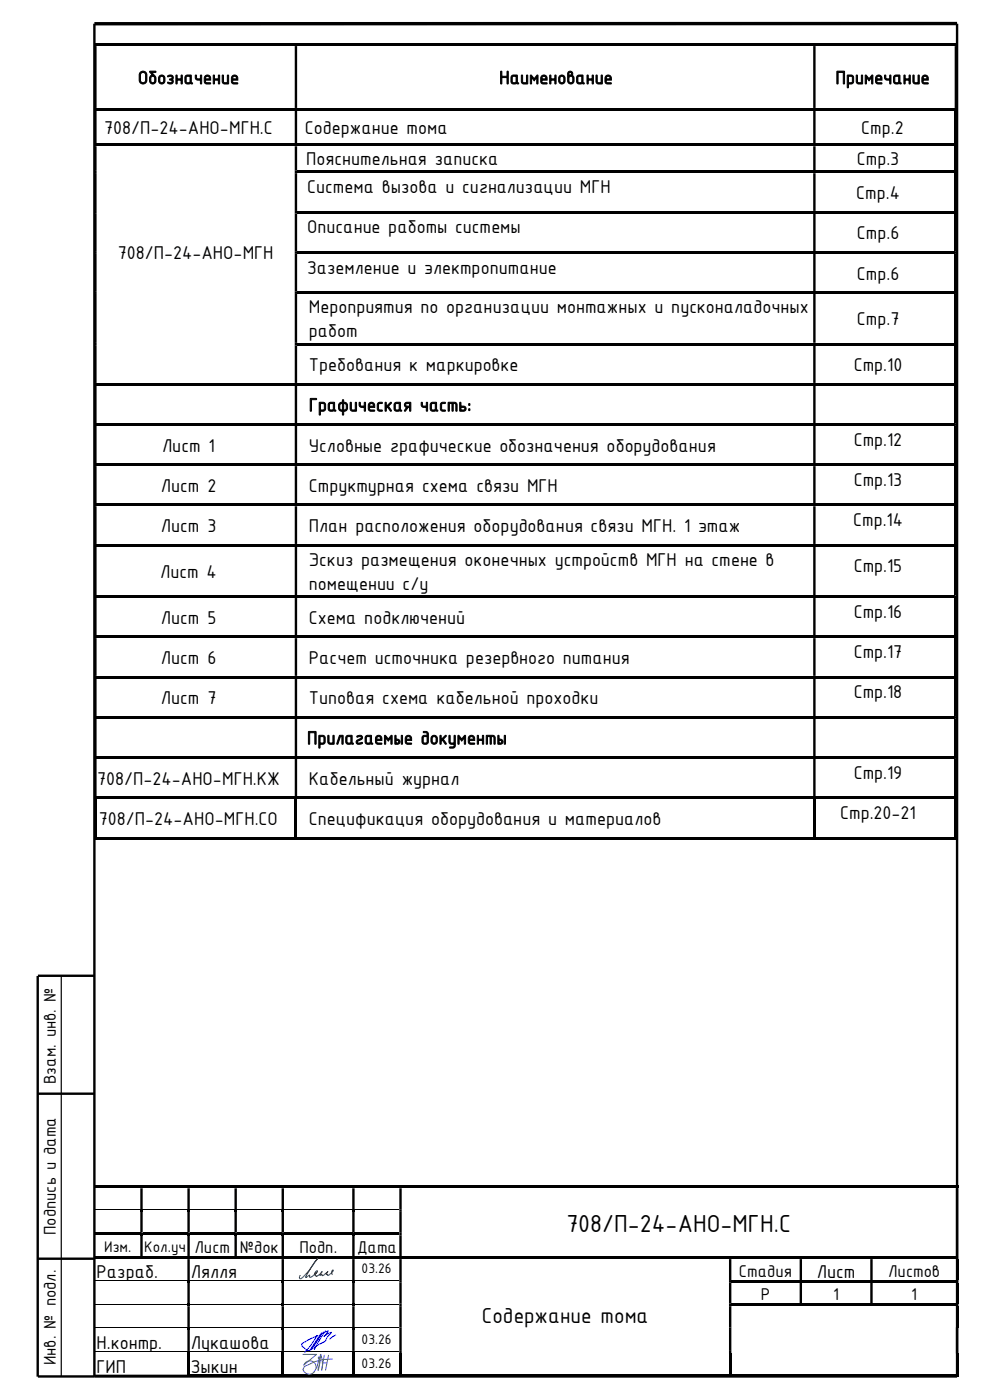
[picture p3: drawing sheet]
<svg xmlns="http://www.w3.org/2000/svg" width="210mm" height="297mm" viewBox="0 0 210 297" stroke-linecap="round" stroke-linejoin="round" font-family="sans-serif">
<path d="M203 5h-183" fill="none" stroke="#000" stroke-width=".72" stroke-linecap="butt"/>
<g fill="#000">
<path d="M20 251.5h9.8v.6h-9.8zM29.8 256.5h.5v.6h-.5zM30.3 251.5h9.5v.6h-9.5zM39.8 256.5h.5v.6h-.5zM40.3 251.5h9.4v.6h-9.4zM49.7 256.5h.5v.6h-.5zM50.2 251.5h9.5v.6h-9.5zM59.7 256.5h.5v.6h-.5zM60.2 251.5h14.5v.6h-14.5zM74.7 256.5h.5v.6h-.5zM75.2 251.5h9.5v.6h-9.5zM85.2 251.5h117.6v.6h-117.6z"/>
<path d="M20 261.5h9.8v.5h-9.8zM29.8 261.5h.5v.6h-.5zM30.3 261.5h9.5v.5h-9.5zM30.3 266.6h9.5v.5h-9.5zM39.8 261.5h.5v.6h-.5zM39.8 266.6h.5v.5h-.5zM39.8 271.6h.5v.5h-.5zM39.8 276.6h.5v.5h-.5zM40.3 261.5h9.4v.5h-9.4zM49.7 261.5h.5v.6h-.5zM50.2 261.5h9.5v.5h-9.5zM50.2 266.6h9.5v.5h-9.5z"/>
<path d="M59.7 261.5h.5v.6h-.5zM59.7 266.6h.5v.5h-.5zM59.7 271.6h.5v.5h-.5zM59.7 276.6h.5v.5h-.5zM60.2 261.5h14.5v.5h-14.5zM60.2 266.6h14.5v.5h-14.5zM74.7 261.5h.5v.6h-.5zM74.7 266.6h.5v.5h-.5zM74.7 271.6h.5v.5h-.5zM74.7 276.6h.5v.5h-.5zM75.2 261.5h9.5v.5h-9.5zM75.2 266.6h9.5v.5h-9.5z"/>
<path d="M84.7 266.6h.5v.5h-.5zM85.2 266.6h69.4v.5h-69.4zM155.2 266.6h14.4v.5h-14.4zM155.2 271.6h14.4v.5h-14.4zM169.6 271.6h.5v.5h-.5zM170.1 266.6h14.5v.5h-14.5zM170.1 271.6h14.5v.5h-14.5zM184.6 271.6h.5v.5h-.5zM185.1 266.6h17.7v.5h-17.7zM185.1 271.6h17.7v.5h-17.7zM185.1 276.6h17.7v.5h-17.7zM202.8 267.1h.5v4.5h-.5z"/>
<path d="M202.8 272.1h.5v4.5h-.5zM202.8 277.1h.5v4.5h-.5zM39.8 281.6h.5v.6h-.5zM39.8 286.6h.5v.5h-.5zM40.3 291.6h19.4v.5h-19.4zM59.7 281.6h.5v.6h-.5zM59.7 286.6h.5v.5h-.5zM60.2 291.6h14.5v.5h-14.5zM74.7 281.6h.5v.6h-.5zM74.7 286.6h.5v.5h-.5zM75.2 291.6h9.5v.5h-9.5zM85.2 291.6h69.4v.5h-69.4z"/>
<path d="M155.2 291.6h47.6v.5h-47.6zM202.8 291.6h.5v.5h-.5z"/>
</g>
<g fill="#000">
<path d="M29.8 251.5h.5v.6h-.5z" fill-rule="evenodd"/>
<path d="M29.8 252.1h.5v4.4h-.5zM39.8 252.1h.5v4.4h-.5zM49.7 252.1h.5v4.4h-.5zM59.7 252.1h.5v4.4h-.5zM74.7 252.1h.5v4.4h-.5zM84.7 252.1h.5v4.4h-.5zM202.8 252.1h.5v4.4h-.5z" fill-rule="evenodd"/>
<path d="M39.8 251.5h.5v.6h-.5z" fill-rule="evenodd"/>
<path d="M49.7 251.5h.5v.6h-.5z" fill-rule="evenodd"/>
<path d="M59.7 251.5h.5v.6h-.5z" fill-rule="evenodd"/>
<path d="M74.7 251.5h.5v.6h-.5z" fill-rule="evenodd"/>
<path d="M84.7 251.5h.5v.6h-.5z" fill-rule="evenodd"/>
<path d="M84.7 256.5h.5v.6h-.5zM202.8 256.5h.5v.6h-.5zM29.8 257.1h.5v4.4h-.5zM39.8 257.1h.5v4.4h-.5zM49.7 257.1h.5v4.4h-.5zM59.7 257.1h.5v4.4h-.5zM74.7 257.1h.5v4.4h-.5z" fill-rule="evenodd"/>
<path d="M84.7 257.1h.5v4.4h-.5zM202.8 257.1h.5v4.4h-.5z" fill-rule="evenodd"/>
<path d="M202.8 251.5h.5v.6h-.5z" fill-rule="evenodd"/>
<path d="M20 266.6h10.3v.5h-10.3z" fill-rule="evenodd"/>
<path d="M40.3 266.6h9.9v.5h-9.9z" fill-rule="evenodd"/>
<path d="M84.7 261.5h.5v.6h-.5zM202.8 261.5h.5v.6h-.5zM29.8 262.1h.5v4.5h-.5zM39.8 262.1h.5v4.5h-.5zM49.7 262.1h.5v4.5h-.5zM59.7 262.1h.5v4.5h-.5zM74.7 262.1h.5v4.5h-.5z" fill-rule="evenodd"/>
<path d="M84.7 262.1h.5v4.5h-.5zM202.8 262.1h.5v4.5h-.5z" fill-rule="evenodd"/>
<path d="M84.7 271.6h.5v.5h-.5zM154.6 271.6h.6v.5h-.6z" fill-rule="evenodd"/>
<path d="M84.7 276.6h.5v.5h-.5zM154.6 276.6h.6v.5h-.6z" fill-rule="evenodd"/>
<path d="M154.6 266.6h.6v.5h-.6z" fill-rule="evenodd"/>
<path d="M155.2 276.6h29.9v.5h-29.9z" fill-rule="evenodd"/>
<path d="M169.6 266.6h.5v.5h-.5z" fill-rule="evenodd"/>
<path d="M184.6 266.6h.5v.5h-.5z" fill-rule="evenodd"/>
<path d="M202.8 266.6h.5v.5h-.5zM39.8 267.1h.5v4.5h-.5zM59.7 267.1h.5v4.5h-.5zM74.7 267.1h.5v4.5h-.5zM84.7 267.1h.5v4.5h-.5zM154.6 267.1h.6v4.5h-.6zM169.6 267.1h.5v4.5h-.5zM184.6 267.1h.5v4.5h-.5z" fill-rule="evenodd"/>
<path d="M202.8 271.6h.5v.5h-.5zM39.8 272.1h.5v4.5h-.5zM59.7 272.1h.5v4.5h-.5zM74.7 272.1h.5v4.5h-.5zM84.7 272.1h.5v4.5h-.5zM154.6 272.1h.6v4.5h-.6zM169.6 272.1h.5v4.5h-.5zM184.6 272.1h.5v4.5h-.5z" fill-rule="evenodd"/>
<path d="M202.8 276.6h.5v.5h-.5zM39.8 277.1h.5v4.5h-.5zM59.7 277.1h.5v4.5h-.5zM74.7 277.1h.5v4.5h-.5zM84.7 277.1h.5v4.5h-.5zM154.6 277.1h.6v4.5h-.6z" fill-rule="evenodd"/>
<path d="M39.8 287.1h.5v5h-.5z" fill-rule="evenodd"/>
<path d="M59.7 287.1h.5v5h-.5z" fill-rule="evenodd"/>
<path d="M74.7 287.1h.5v5h-.5z" fill-rule="evenodd"/>
<path d="M84.7 281.6h.5v.6h-.5zM154.6 281.6h.6v.6h-.6zM202.8 281.6h.5v.6h-.5zM39.8 282.2h.5v4.4h-.5zM59.7 282.2h.5v4.4h-.5zM74.7 282.2h.5v4.4h-.5z" fill-rule="evenodd"/>
<path d="M84.7 282.2h.5v4.4h-.5zM154.6 282.2h.6v4.4h-.6zM202.8 282.2h.5v4.4h-.5z" fill-rule="evenodd"/>
<path d="M84.7 286.6h.5v.5h-.5zM154.6 286.6h.6v.5h-.6zM202.8 286.6h.5v.5h-.5zM20 291.6h19.8v.5h-19.8z" fill-rule="evenodd"/>
<path d="M84.7 287.1h.5v5h-.5z" fill-rule="evenodd"/>
<path d="M154.6 287.1h.6v5h-.6z" fill-rule="evenodd"/>
<path d="M202.8 287.1h.5v5h-.5z" fill-rule="evenodd"/>
</g>
<g fill="none" stroke="#000" stroke-width=".21">
<path d="M20 256.6h9.8M30.3 256.6h9.5M40.3 256.6h9.4M50.2 256.6h9.5M60.2 256.6h14.5M75.2 256.6h9.5M20 271.7h19.8M20 276.6h19.8M40.3 271.7h19.4M40.3 276.6h19.4M60.2 271.7h14.5M60.2 276.6h14.5"/>
<path d="M75.2 271.7h9.5M75.2 276.6h9.5M20 281.7h19.8M20 286.7h19.8M40.3 281.7h19.4M40.3 286.7h19.4M60.2 281.7h14.5M60.2 286.7h14.5M75.2 281.7h9.5M75.2 286.7h9.5"/>
</g>
<path d="M8 207.1v85M8 232h12M8 267h12M20 292h183" fill="none" stroke="#000" stroke-width=".51"/>
<path d="M13 207.1v85" fill="none" stroke="#000" stroke-width=".25"/>
<path d="M64.3 290.5a1.4 1.4 0 0 0 1 1 1.4 1.4 0 0 0 1.4-.5M64.4 289.6a1.35 1.35 0 0 1 2.1-.7 1.35 1.35 0 0 1 .1 2.1M68 287.3l-.1 1.8-.5 1.6M68.1 287.3l.3 2.3-.2 1.1M68.5 289.1h.8" fill="none" stroke="#2776bb" stroke-width=".21"/>
<path d="M67.7 288h.2v.1h-.2z" fill-rule="evenodd" fill="#2776bb"/>
<path d="M67.7 288h.2v.1h-.2z" fill="none" stroke="#2776bb" stroke-width=".21"/>
<path d="M67.6 287.9h.2v.2h-.2z" fill-rule="evenodd" fill="#2776bb"/>
<path d="M67.6 287.9h.2v.2h-.2z" fill="none" stroke="#2776bb" stroke-width=".21"/>
<path d="M67.5 288h.2v.1h-.2z" fill-rule="evenodd" fill="#2776bb"/>
<path d="M67.5 288h.2v.1h-.2z" fill="none" stroke="#2776bb" stroke-width=".21"/>
<path d="M67.6 288.1h.2v.1h-.2z" fill-rule="evenodd" fill="#2776bb"/>
<path d="M64.3 287.3h2.9l-2.8 2.3M65 289.7l-.5 .3-.2 .6M67.6 288.1h.2v.1h-.2zM67.7 288.1l.1 1.3-.3 1.4M67.8 288l-.6 2.3M68.8 287.5l-.6 3.2M69.7 287.5l-.6 3.2M70.5 288.3l-1.9 .1-1.8 .5-1.7 .8" fill="none" stroke="#2776bb" stroke-width=".21"/>
<path d="M20 5v287h-12M203 5v287M8 207h12" fill="none" stroke="#000" stroke-width=".51"/>
<path d="M68.2 282.8l-2.5 3.7h-.5l-1-.8-.2-.3 .1-.3 1.5-.9 1.9-.9-.4 .2-1.3 2-1.2 1.4M68.2 283l1.5-.7-1 1.2 1.6-.8-1 1.2a2.74 2.74 0 0 1-1.9 1.5l-.9 .6M68.6 282.6l-2.5 3.7M69 282.3l-2.3 4M71.2 283.2l-1.2 .9" fill="none" stroke="#00f" stroke-width=".21"/>
<path d="M70.5 270.4l-.1-.2a.41 .41 0 0 1-.1-.5 .41 .41 0 0 1 .4-.2l-1 1a.17 .17 0 0 1-.2 .1 .17 .17 0 0 1-.1-.2h-.2v-.2l.4-.4-1.1 .8-.2-.2-.4 .2 .4-.8-.5 .6-.7 .4-.1-.3-.2 .1 .3-.5-.3 .1v-.1l.4-.5h.2l-.1 .3-.5 .4a1.22 1.22 0 0 1-1.1 .6v-.4l-.8 .5v-.2l1.8-2.9 .7-.9-.3 .3a13.3 13.3 0 0 1-3.3 4l-.3-.2 .2-.5" fill="none" stroke="#003f7f" stroke-width=".21"/>
<g fill="#000">
<path d="M20 9.2h.5v.6h-.5z" fill-rule="evenodd"/>
<path d="M20 9.8h.5v13.1h-.5zM62.5 9.8h.5v13.1h-.5zM172.5 9.8h.5v13.1h-.5zM202.5 9.8h.5v13.1h-.5z" fill-rule="evenodd"/>
<path d="M62.5 9.2h.5v.6h-.5z" fill-rule="evenodd"/>
<path d="M172.5 9.2h.5v.6h-.5z" fill-rule="evenodd"/>
<path d="M202.5 9.2h.5v.6h-.5z" fill-rule="evenodd"/>
<path d="M20 36.2h.5v.5h-.5zM62.5 36.2h.5v.5h-.5z" fill-rule="evenodd"/>
<path d="M202.5 22.9h.5v.6h-.5zM20 23.5h.5v7h-.5zM62.5 23.5h.5v7h-.5zM172.5 23.5h.5v7h-.5z" fill-rule="evenodd"/>
<path d="M202.5 30.5h.5v.5h-.5zM20 31h.5v5.2h-.5zM62.5 31h.5v5.2h-.5zM172.5 31h.5v5.2h-.5z" fill-rule="evenodd"/>
<path d="M202.5 36.2h.5v.5h-.5zM20 36.7h.5v8h-.5zM62.5 36.7h.5v8h-.5zM172.5 36.7h.5v8h-.5z" fill-rule="evenodd"/>
<path d="M20 44.7h.5v.6h-.5zM62.5 44.7h.5v.6h-.5z" fill-rule="evenodd"/>
<path d="M20 53.3h.5v.5h-.5zM62.5 53.3h.5v.5h-.5z" fill-rule="evenodd"/>
<path d="M202.5 44.7h.5v.6h-.5zM20 45.3h.5v8h-.5zM62.5 45.3h.5v8h-.5zM172.5 45.3h.5v8h-.5z" fill-rule="evenodd"/>
<path d="M202.5 53.3h.5v.5h-.5zM20 53.8h.5v8h-.5zM62.5 53.8h.5v8h-.5zM172.5 53.8h.5v8h-.5z" fill-rule="evenodd"/>
<path d="M20 61.8h.5v.6h-.5zM62.5 61.8h.5v.6h-.5z" fill-rule="evenodd"/>
<path d="M20 72.7h.5v.6h-.5zM62.5 72.7h.5v.6h-.5z" fill-rule="evenodd"/>
<path d="M202.5 61.8h.5v.6h-.5zM20 62.4h.5v10.3h-.5zM62.5 62.4h.5v10.3h-.5zM172.5 62.4h.5v10.3h-.5z" fill-rule="evenodd"/>
<path d="M202.5 72.7h.5v.6h-.5zM20 73.3h.5v7.9h-.5zM62.5 73.3h.5v7.9h-.5zM172.5 73.3h.5v7.9h-.5z" fill-rule="evenodd"/>
<path d="M202.5 81.2h.5v.6h-.5zM20 81.8h.5v8h-.5zM62.5 81.8h.5v8h-.5zM172.5 81.8h.5v8h-.5z" fill-rule="evenodd"/>
<path d="M202.5 89.8h.5v.5h-.5zM20 90.3h.5v8h-.5zM62.5 90.3h.5v8h-.5zM172.5 90.3h.5v8h-.5z" fill-rule="evenodd"/>
<path d="M202.5 98.3h.5v.6h-.5zM20 98.9h.5v7.9h-.5zM62.5 98.9h.5v7.9h-.5zM172.5 98.9h.5v7.9h-.5z" fill-rule="evenodd"/>
<path d="M202.5 106.8h.5v.6h-.5zM20 107.4h.5v8h-.5zM62.5 107.4h.5v8h-.5zM172.5 107.4h.5v8h-.5z" fill-rule="evenodd"/>
<path d="M202.5 115.4h.5v.6h-.5zM20 116h.5v10.3h-.5zM62.5 116h.5v10.3h-.5zM172.5 116h.5v10.3h-.5z" fill-rule="evenodd"/>
<path d="M202.5 126.3h.5v.6h-.5zM20 126.9h.5v7.9h-.5zM62.5 126.9h.5v7.9h-.5zM172.5 126.9h.5v7.9h-.5z" fill-rule="evenodd"/>
<path d="M202.5 134.8h.5v.6h-.5zM20 135.4h.5v8h-.5zM62.5 135.4h.5v8h-.5zM172.5 135.4h.5v8h-.5z" fill-rule="evenodd"/>
<path d="M202.5 143.4h.5v.5h-.5zM20 143.9h.5v8h-.5zM62.5 143.9h.5v8h-.5zM172.5 143.9h.5v8h-.5z" fill-rule="evenodd"/>
<path d="M202.5 151.9h.5v.6h-.5zM20 152.5h.5v7.9h-.5zM62.5 152.5h.5v7.9h-.5zM172.5 152.5h.5v7.9h-.5z" fill-rule="evenodd"/>
<path d="M20 169.5h.5v8.6h-.5z" fill-rule="evenodd"/>
<path d="M20 177.5h42.5v.6h-42.5z" fill-rule="evenodd"/>
<path d="M62.5 169.5h.5v8.6h-.5z" fill-rule="evenodd"/>
<path d="M172.5 169.5h.5v8.6h-.5z" fill-rule="evenodd"/>
<path d="M202.5 160.4h.5v.6h-.5zM20 161h.5v8h-.5zM62.5 161h.5v8h-.5zM172.5 161h.5v8h-.5z" fill-rule="evenodd"/>
<path d="M202.5 169.5h.5v8.6h-.5z" fill-rule="evenodd"/>
</g>
<g fill="#000">
<path d="M20.5 9.2h42v.5h-42zM63 9.2h109.5v.5h-109.5zM173 9.2h29.5v.5h-29.5zM20 22.9h.5v.6h-.5zM20 30.5h.5v.5h-.5zM20.5 22.9h42v.5h-42zM20.5 30.5h42v.5h-42zM62.5 22.9h.5v.6h-.5zM62.5 30.5h.5v.5h-.5zM63 22.9h109.5v.5h-109.5zM63 30.5h109.5v.5h-109.5zM63 36.2h109.5v.5h-109.5z"/>
<path d="M172.5 22.9h.5v.6h-.5zM172.5 30.5h.5v.5h-.5zM172.5 36.2h.5v.5h-.5zM173 22.9h29.5v.5h-29.5zM173 30.5h29.5v.5h-29.5zM173 36.2h29.5v.5h-29.5zM202.5 23.5h.5v7h-.5zM202.5 31h.5v5.2h-.5zM202.5 36.7h.5v8h-.5zM63 44.7h109.5v.6h-109.5zM63 53.3h109.5v.5h-109.5zM172.5 44.7h.5v.6h-.5z"/>
<path d="M172.5 53.3h.5v.5h-.5zM173 44.7h29.5v.6h-29.5zM173 53.3h29.5v.5h-29.5zM202.5 45.3h.5v8h-.5zM202.5 53.8h.5v8h-.5zM63 61.8h109.5v.5h-109.5zM63 72.7h109.5v.5h-109.5zM172.5 61.8h.5v.6h-.5zM172.5 72.7h.5v.6h-.5zM173 61.8h29.5v.5h-29.5zM173 72.7h29.5v.5h-29.5zM202.5 62.4h.5v10.3h-.5z"/>
<path d="M202.5 73.3h.5v7.9h-.5zM20 81.2h.5v.6h-.5zM20 89.8h.5v.5h-.5zM20 98.3h.5v.6h-.5zM20.5 81.2h42v.5h-42zM20.5 89.8h42v.5h-42zM20.5 98.3h42v.5h-42zM62.5 81.2h.5v.6h-.5zM62.5 89.8h.5v.5h-.5zM62.5 98.3h.5v.6h-.5zM63 81.2h109.5v.5h-109.5zM63 89.8h109.5v.5h-109.5z"/>
<path d="M63 98.3h109.5v.5h-109.5zM172.5 81.2h.5v.6h-.5zM172.5 89.8h.5v.5h-.5zM172.5 98.3h.5v.6h-.5zM173 81.2h29.5v.5h-29.5zM173 89.8h29.5v.5h-29.5zM173 98.3h29.5v.5h-29.5zM202.5 81.8h.5v8h-.5zM202.5 90.3h.5v8h-.5zM202.5 98.9h.5v7.9h-.5zM20 106.8h.5v.6h-.5zM20 115.4h.5v.6h-.5z"/>
<path d="M20.5 106.8h42v.6h-42zM20.5 115.4h42v.5h-42zM62.5 106.8h.5v.6h-.5zM62.5 115.4h.5v.6h-.5zM63 106.8h109.5v.6h-109.5zM63 115.4h109.5v.5h-109.5zM172.5 106.8h.5v.6h-.5zM172.5 115.4h.5v.6h-.5zM173 106.8h29.5v.6h-29.5zM173 115.4h29.5v.5h-29.5zM202.5 107.4h.5v8h-.5zM202.5 116h.5v10.3h-.5z"/>
<path d="M20 126.3h.5v.6h-.5zM20 134.8h.5v.6h-.5zM20.5 126.3h42v.5h-42zM20.5 134.8h42v.5h-42zM62.5 126.3h.5v.6h-.5zM62.5 134.8h.5v.6h-.5zM63 126.3h109.5v.5h-109.5zM63 134.8h109.5v.5h-109.5zM172.5 126.3h.5v.6h-.5zM172.5 134.8h.5v.6h-.5zM173 126.3h29.5v.5h-29.5zM173 134.8h29.5v.5h-29.5z"/>
<path d="M202.5 126.9h.5v7.9h-.5zM202.5 135.4h.5v8h-.5zM20 143.4h.5v.5h-.5zM20 151.9h.5v.6h-.5zM20.5 143.4h42v.5h-42zM20.5 151.9h42v.5h-42zM62.5 143.4h.5v.5h-.5zM62.5 151.9h.5v.6h-.5zM63 143.4h109.5v.5h-109.5zM63 151.9h109.5v.5h-109.5zM172.5 143.4h.5v.5h-.5zM172.5 151.9h.5v.6h-.5z"/>
<path d="M173 143.4h29.5v.5h-29.5zM173 151.9h29.5v.5h-29.5zM202.5 143.9h.5v8h-.5zM202.5 152.5h.5v7.9h-.5zM20 160.4h.5v.6h-.5zM20 169h.5v.5h-.5zM20.5 160.4h42v.6h-42zM20.5 169h42v.5h-42zM62.5 160.4h.5v.6h-.5zM62.5 169h.5v.5h-.5zM63 160.4h109.5v.6h-109.5zM63 169h109.5v.5h-109.5z"/>
<path d="M63 177.5h109.5v.6h-109.5zM172.5 160.4h.5v.6h-.5zM172.5 169h.5v.5h-.5zM173 160.4h29.5v.6h-29.5zM173 169h29.5v.5h-29.5zM173 177.5h29.5v.6h-29.5zM202.5 161h.5v8h-.5zM202.5 169h.5v.5h-.5zM202.5 177.5h.5v.6h-.5z"/>
</g>
<text font-size="5.6" x="120.1" y="261.3">708/П-24-АНО-МГН.С</text>
<text font-size="5" x="102.2" y="280.7">Содержание тома</text>
<g font-size="4.2">
<text x="29.3" y="17.8">Обозначение</text>
<text x="105.9" y="17.8">Наименование</text>
<text x="177.3" y="17.8">Примечание</text>
<text x="22.1" y="28.4">708/П-24-АНО-МГН.С</text>
<text x="64.7" y="28.4">Содержание тома</text>
<text x="182.7" y="28.4">Стр.2</text>
<text x="64.9" y="35.1">Пояснительная записка</text>
<text x="181.8" y="35.1">Стр.3</text>
<text x="65.2" y="41">Система вызова и сигнализации МГН</text>
<text x="181.7" y="42.2">Стр.4</text>
<text x="65.2" y="49.5">Описание работы системы</text>
<text x="181.8" y="50.8">Стр.6</text>
<text x="25" y="55">708/П-24-АНО-МГН</text>
<text x="65.2" y="58">Заземление и электропитание</text>
<text x="181.8" y="59.3">Стр.6</text>
<text x="65.5" y="66.4">Мероприятия по организации монтажных и пусконаладочных</text>
<text x="65.5" y="71.6">работ</text>
<text x="181.8" y="69">Стр.7</text>
<text x="65.5" y="78.7">Требования к маркировке</text>
<text x="181.1" y="78.7">Стр.10</text>
<text x="65.5" y="87.2">Графическая часть:</text>
<text x="34.4" y="95.8">Лист 1</text>
<text x="65.5" y="95.8">Условные графические обозначения оборудования</text>
<text x="181.1" y="94.5">Стр.12</text>
<text x="34.1" y="104.4">Лист 2</text>
<text x="65.5" y="104.4">Структурная схема связи МГН</text>
<text x="181.1" y="103.1">Стр.13</text>
<text x="34.1" y="112.9">Лист 3</text>
<text x="65.5" y="112.9">План расположения оборудования связи МГН. 1 этаж</text>
<text x="181" y="111.6">Стр.14</text>
<text x="34" y="122.6">Лист 4</text>
<text x="65.5" y="120">Эскиз размещения оконечных устройств МГН на стене в</text>
<text x="65.5" y="125.2">помещении с/у</text>
<text x="181.1" y="121.3">Стр.15</text>
<text x="181.1" y="131.1">Стр.16</text>
<text x="34.1" y="132.3">Лист 5</text>
<text x="65.5" y="132.3">Схема подключений</text>
<text x="34.1" y="140.8">Лист 6</text>
<text x="65.5" y="140.8">Расчет источника резервного питания</text>
<text x="181.1" y="139.6">Стр.17</text>
<text x="34.1" y="149.4">Лист 7</text>
<text x="65.5" y="149.4">Типовая схема кабельной проходки</text>
<text x="181.1" y="148.1">Стр.18</text>
<text x="65.2" y="157.9">Прилагаемые документы</text>
<text x="20.6" y="166.5">708/П-24-АНО-МГН.КЖ</text>
<text x="65.5" y="166.5">Кабельный журнал</text>
<text x="181.1" y="165.2">Стр.19</text>
<text x="178.2" y="173.7">Стр.20-21</text>
<text x="21" y="175">708/П-24-АНО-МГН.СО</text>
<text x="65.5" y="175">Спецификация оборудования и материалов</text>
<text x="20.5" y="271.2">Разраб.</text>
<text x="40.5" y="271.2">Лялля</text>
<text x="173.3" y="271.1">Лист</text>
<text x="20.5" y="286.2">Н.контр.</text>
<text x="40.5" y="286.2">Лукашова</text>
<text x="20.5" y="291.2">ГИП</text>
<text x="40.5" y="291.2">Зыкин</text>
</g>
<g font-size="3.9">
<text x="11.8" y="230" transform="rotate(-90 11.8 230)">Взам. инв. №</text>
<text x="11.8" y="262" transform="rotate(-90 11.8 262)">Подпись и дата</text>
<text x="41.3" y="265.9">Лист</text>
<text x="50.9" y="265.9">№док</text>
<text x="63.5" y="265.9">Подп.</text>
<text x="75.7" y="265.9">Дата</text>
<text x="156.7" y="270.8">Стадия</text>
<text x="161.4" y="275.8">Р</text>
<text x="176.7" y="275.8">1</text>
<text x="188.4" y="270.8">Листов</text>
<text x="193.3" y="275.8">1</text>
<text x="11.8" y="289.7" transform="rotate(-90 11.8 289.7)">Инв. № подл.</text>
</g>
<g font-size="3.5">
<text x="22.1" y="265.5">Изм.</text>
<text x="30.6" y="265.5">Кол.уч</text>
</g>
<g font-size="3.2">
<text x="76.7" y="270.2">03.26</text>
<text x="76.7" y="285.2">03.26</text>
<text x="76.7" y="290.2">03.26</text>
</g>
</svg>
